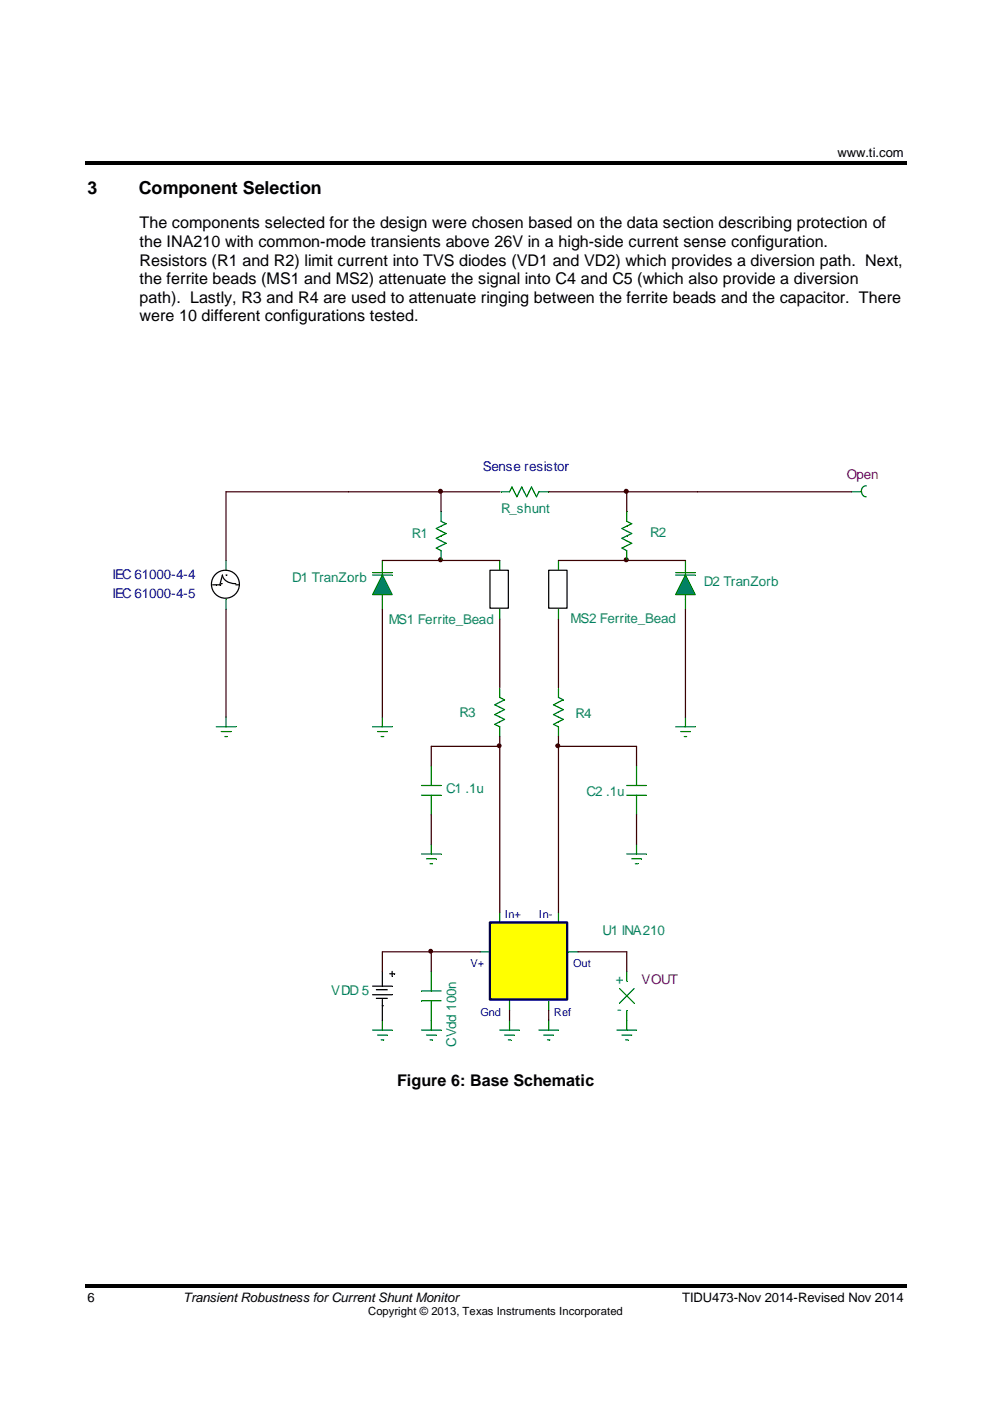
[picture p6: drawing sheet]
<svg xmlns="http://www.w3.org/2000/svg" width="210mm" height="297mm" viewBox="0 0 210 297" stroke-linecap="round" stroke-linejoin="round" font-family="sans-serif">
<path d="M18.1 34.2h55.8v.7h-55.8zM18.1 272.3h55.8v.8h-55.8z" fill="#000"/>
<path d="M47.9 152v2.1" fill="none" stroke="#008000" stroke-width=".26"/>
<path d="M45.8 154.1h4.2" fill="none" stroke="#008000" stroke-width=".26"/>
<path d="M46.9 155.1h2.1" fill="none" stroke="#008000" stroke-width=".26"/>
<path d="M47.7 156.2h.5" fill="none" stroke="#008000" stroke-width=".26"/>
<path d="M47.9 118.8v2.1" fill="none" stroke="#008000" stroke-width=".26"/>
<path d="M47.9 127.1v2.1" fill="none" stroke="#008000" stroke-width=".26"/>
<g fill="none" stroke="#000" stroke-width=".26">
<path d="M45.1 124h1.5M46.6 124h.1M46.9 123.7h.1M47.9 121.9h.1M50 123.7a2.68 2.68 0 0 1-2.8-1.8l-.6 2.1M50 124h.8"/>
<circle cx="47.8" cy="123.9" r="2.97"/>
</g>
<path d="M73.9 34.2h73.9v.7h-73.9zM73.9 272.3h73.9v.8h-73.9z" fill="#000"/>
<path d="M74 104.3h-26.1v14.5M47.9 129.2v22.8" fill="none" stroke="#3c0000" stroke-width=".26"/>
<circle cx="91.3" cy="201.7" r=".38" fill="#3c0000"/>
<circle cx="91.3" cy="201.7" r=".38" fill="none" stroke="#3c0000" stroke-width=".26"/>
<circle cx="93.4" cy="104.2" r=".39" fill="#3c0000"/>
<circle cx="93.4" cy="104.2" r=".39" fill="none" stroke="#3c0000" stroke-width=".26"/>
<circle cx="93.4" cy="118.7" r=".39" fill="#3c0000"/>
<circle cx="93.4" cy="118.7" r=".39" fill="none" stroke="#3c0000" stroke-width=".26"/>
<circle cx="105.8" cy="158.1" r=".38" fill="#3c0000"/>
<circle cx="105.8" cy="158.1" r=".38" fill="none" stroke="#3c0000" stroke-width=".26"/>
<circle cx="118.3" cy="158.1" r=".39" fill="#3c0000"/>
<circle cx="118.3" cy="158.1" r=".39" fill="none" stroke="#3c0000" stroke-width=".26"/>
<circle cx="132.8" cy="104.2" r=".4" fill="#3c0000"/>
<circle cx="132.8" cy="104.2" r=".4" fill="none" stroke="#3c0000" stroke-width=".26"/>
<circle cx="132.8" cy="118.7" r=".41" fill="#3c0000"/>
<circle cx="132.8" cy="118.7" r=".41" fill="none" stroke="#3c0000" stroke-width=".26"/>
<path d="M135 179v2.1" fill="none" stroke="#008000" stroke-width=".26"/>
<path d="M132.9 181.1h4.1" fill="none" stroke="#008000" stroke-width=".26"/>
<path d="M133.9 182.1h2.1" fill="none" stroke="#008000" stroke-width=".26"/>
<path d="M134.7 183.1h.5" fill="none" stroke="#008000" stroke-width=".26"/>
<path d="M91.4 179v2.1" fill="none" stroke="#008000" stroke-width=".26"/>
<path d="M89.4 181.1h4.1" fill="none" stroke="#008000" stroke-width=".26"/>
<path d="M90.4 182.1h2.1" fill="none" stroke="#008000" stroke-width=".26"/>
<path d="M91.2 183.1h.5" fill="none" stroke="#008000" stroke-width=".26"/>
<path d="M145.3 152v2.1" fill="none" stroke="#008000" stroke-width=".26"/>
<path d="M143.3 154.1h4.1" fill="none" stroke="#008000" stroke-width=".26"/>
<path d="M144.3 155.1h2.1" fill="none" stroke="#008000" stroke-width=".26"/>
<path d="M145.1 156.2h.5" fill="none" stroke="#008000" stroke-width=".26"/>
<path d="M81.1 152v2.1" fill="none" stroke="#008000" stroke-width=".26"/>
<path d="M79 154.1h4.1" fill="none" stroke="#008000" stroke-width=".26"/>
<path d="M80.1 155.1h2" fill="none" stroke="#008000" stroke-width=".26"/>
<path d="M80.8 156.2h.6" fill="none" stroke="#008000" stroke-width=".26"/>
<path d="M91.4 216.3v2.1" fill="none" stroke="#008000" stroke-width=".26"/>
<path d="M89.4 218.4h4.1" fill="none" stroke="#008000" stroke-width=".26"/>
<path d="M90.4 219.5h2.1" fill="none" stroke="#008000" stroke-width=".26"/>
<path d="M91.2 220.5h.5" fill="none" stroke="#008000" stroke-width=".26"/>
<path d="M132.9 216.3v2.1" fill="none" stroke="#008000" stroke-width=".26"/>
<path d="M130.8 218.4h4.2" fill="none" stroke="#008000" stroke-width=".26"/>
<path d="M131.9 219.5h2" fill="none" stroke="#008000" stroke-width=".26"/>
<path d="M132.6 220.5h.6" fill="none" stroke="#008000" stroke-width=".26"/>
<path d="M116.3 216.3v2.1" fill="none" stroke="#008000" stroke-width=".26"/>
<path d="M114.3 218.4h4.1" fill="none" stroke="#008000" stroke-width=".26"/>
<path d="M115.3 219.5h2" fill="none" stroke="#008000" stroke-width=".26"/>
<path d="M116.1 220.5h.5" fill="none" stroke="#008000" stroke-width=".26"/>
<path d="M108 216.3v2.1" fill="none" stroke="#008000" stroke-width=".26"/>
<path d="M106 218.4h4.1" fill="none" stroke="#008000" stroke-width=".26"/>
<path d="M107 219.5h2.1" fill="none" stroke="#008000" stroke-width=".26"/>
<path d="M107.8 220.5h.5" fill="none" stroke="#008000" stroke-width=".26"/>
<path d="M81.1 216.3v2.1" fill="none" stroke="#008000" stroke-width=".26"/>
<path d="M79 218.4h4.1" fill="none" stroke="#008000" stroke-width=".26"/>
<path d="M80.1 219.5h2" fill="none" stroke="#008000" stroke-width=".26"/>
<path d="M80.8 220.5h.6" fill="none" stroke="#008000" stroke-width=".26"/>
<path d="M145.3 127.1v2.1" fill="none" stroke="#008000" stroke-width=".26"/>
<path d="M145.3 118.8v2.1" fill="none" stroke="#008000" stroke-width=".26"/>
<path d="M145.3 120.9v6.2" fill="none" stroke="#008000" stroke-width=".26"/>
<path d="M145.3 121.9l2.1 4.2h-4.1z" fill="#008080"/>
<path d="M143.3 121.9h4.1M145.3 121.9l2.1 4.2h-4.1z" fill="none" stroke="#008000" stroke-width=".26"/>
<path d="M143.3 121.4h4.1" fill="none" stroke="#008000" stroke-width=".26"/>
<path d="M81.1 127.1v2.1" fill="none" stroke="#008000" stroke-width=".26"/>
<path d="M81.1 118.8v2.1" fill="none" stroke="#008000" stroke-width=".26"/>
<path d="M81.1 120.9v6.2" fill="none" stroke="#008000" stroke-width=".26"/>
<path d="M81.1 121.9l2 4.2h-4.1z" fill="#008080"/>
<path d="M79 121.9h4.1M81.1 121.9l2 4.2h-4.1z" fill="none" stroke="#008000" stroke-width=".26"/>
<path d="M79 121.4h4.1" fill="none" stroke="#008000" stroke-width=".26"/>
<path d="M135 168.6v4.2" fill="none" stroke="#008000" stroke-width=".26"/>
<path d="M135 162.4v4.1" fill="none" stroke="#008000" stroke-width=".26"/>
<path d="M132.9 168.6h4.1" fill="none" stroke="#008000" stroke-width=".26"/>
<path d="M132.9 166.5h4.1" fill="none" stroke="#008000" stroke-width=".26"/>
<path d="M91.4 168.6v4.2" fill="none" stroke="#008000" stroke-width=".26"/>
<path d="M91.4 162.4v4.1" fill="none" stroke="#008000" stroke-width=".26"/>
<path d="M89.4 168.6h4.1" fill="none" stroke="#008000" stroke-width=".26"/>
<path d="M89.4 166.5h4.1" fill="none" stroke="#008000" stroke-width=".26"/>
<path d="M118.4 146.1v1.8" fill="none" stroke="#008000" stroke-width=".26"/>
<path d="M118.4 154.1v2.1" fill="none" stroke="#008000" stroke-width=".26"/>
<path d="M117.3 149.4l1.1 .5" fill="none" stroke="#008000" stroke-width=".26"/>
<path d="M118.4 148.9l-1.1 .5" fill="none" stroke="#008000" stroke-width=".26"/>
<path d="M118.4 149.9l1 .6" fill="none" stroke="#008000" stroke-width=".26"/>
<path d="M119.4 150.5l-1 .5" fill="none" stroke="#008000" stroke-width=".26"/>
<path d="M117.3 151.5l1.1 .5" fill="none" stroke="#008000" stroke-width=".26"/>
<path d="M118.4 151l-1.1 .5" fill="none" stroke="#008000" stroke-width=".26"/>
<path d="M118.4 147.9l1 .5" fill="none" stroke="#008000" stroke-width=".26"/>
<path d="M119.4 148.4l-1 .5" fill="none" stroke="#008000" stroke-width=".26"/>
<path d="M118.4 152l1 .5" fill="none" stroke="#008000" stroke-width=".26"/>
<path d="M119.4 152.5l-1 .5" fill="none" stroke="#008000" stroke-width=".26"/>
<path d="M117.3 153.6l1.1 .5" fill="none" stroke="#008000" stroke-width=".26"/>
<path d="M118.4 153l-1.1 .6" fill="none" stroke="#008000" stroke-width=".26"/>
<path d="M106 146.1v1.8" fill="none" stroke="#008000" stroke-width=".26"/>
<path d="M106 154.1v2.1" fill="none" stroke="#008000" stroke-width=".26"/>
<path d="M104.9 149.4l1.1 .5" fill="none" stroke="#008000" stroke-width=".26"/>
<path d="M106 148.9l-1.1 .5" fill="none" stroke="#008000" stroke-width=".26"/>
<path d="M106 149.9l1 .6" fill="none" stroke="#008000" stroke-width=".26"/>
<path d="M107 150.5l-1 .5" fill="none" stroke="#008000" stroke-width=".26"/>
<path d="M104.9 151.5l1.1 .5" fill="none" stroke="#008000" stroke-width=".26"/>
<path d="M106 151l-1.1 .5" fill="none" stroke="#008000" stroke-width=".26"/>
<path d="M106 147.9l1 .5" fill="none" stroke="#008000" stroke-width=".26"/>
<path d="M107 148.4l-1 .5" fill="none" stroke="#008000" stroke-width=".26"/>
<path d="M106 152l1 .5" fill="none" stroke="#008000" stroke-width=".26"/>
<path d="M107 152.5l-1 .5" fill="none" stroke="#008000" stroke-width=".26"/>
<path d="M104.9 153.6l1.1 .5" fill="none" stroke="#008000" stroke-width=".26"/>
<path d="M106 153l-1.1 .6" fill="none" stroke="#008000" stroke-width=".26"/>
<path d="M118.4 118.8v2.1" fill="none" stroke="#008000" stroke-width=".26"/>
<path d="M118.4 129.2v2.1" fill="none" stroke="#008000" stroke-width=".26"/>
<path d="M116.3 120.9h3.9v8h-3.9z" fill-rule="evenodd" fill="#fff"/>
<path d="M116.3 120.9h3.9v8h-3.9z" fill="none" stroke="#000" stroke-width=".26"/>
<path d="M106 118.8v2.1" fill="none" stroke="#008000" stroke-width=".26"/>
<path d="M106 129.2v2.1" fill="none" stroke="#008000" stroke-width=".26"/>
<path d="M103.9 120.9h3.9v8h-3.9z" fill-rule="evenodd" fill="#fff"/>
<path d="M103.9 120.9h3.9v8h-3.9z" fill="none" stroke="#000" stroke-width=".26"/>
<path d="M132.9 116.8v1.7" fill="none" stroke="#008000" stroke-width=".26"/>
<path d="M132.9 108.5v2" fill="none" stroke="#008000" stroke-width=".26"/>
<path d="M132.9 114.7l1 .5" fill="none" stroke="#008000" stroke-width=".26"/>
<path d="M133.9 115.2l-1 .5" fill="none" stroke="#008000" stroke-width=".26"/>
<path d="M131.9 114.1l1 .6" fill="none" stroke="#008000" stroke-width=".26"/>
<path d="M132.9 113.6l-1 .5" fill="none" stroke="#008000" stroke-width=".26"/>
<path d="M132.9 112.6l1 .5" fill="none" stroke="#008000" stroke-width=".26"/>
<path d="M133.9 113.1l-1 .5" fill="none" stroke="#008000" stroke-width=".26"/>
<path d="M131.9 116.2l1 .6" fill="none" stroke="#008000" stroke-width=".26"/>
<path d="M132.9 115.7l-1 .5" fill="none" stroke="#008000" stroke-width=".26"/>
<path d="M131.9 112.1l1 .5" fill="none" stroke="#008000" stroke-width=".26"/>
<path d="M132.9 111.5l-1 .6" fill="none" stroke="#008000" stroke-width=".26"/>
<path d="M132.9 110.5l1 .5" fill="none" stroke="#008000" stroke-width=".26"/>
<path d="M133.9 111l-1 .5" fill="none" stroke="#008000" stroke-width=".26"/>
<path d="M93.5 116.8v1.7" fill="none" stroke="#008000" stroke-width=".26"/>
<path d="M93.5 108.5v2" fill="none" stroke="#008000" stroke-width=".26"/>
<path d="M93.5 114.7l1.1 .5" fill="none" stroke="#008000" stroke-width=".26"/>
<path d="M94.6 115.2l-1.1 .5" fill="none" stroke="#008000" stroke-width=".26"/>
<path d="M92.5 114.1l1 .6" fill="none" stroke="#008000" stroke-width=".26"/>
<path d="M93.5 113.6l-1 .5" fill="none" stroke="#008000" stroke-width=".26"/>
<path d="M93.5 112.6l1.1 .5" fill="none" stroke="#008000" stroke-width=".26"/>
<path d="M94.6 113.1l-1.1 .5" fill="none" stroke="#008000" stroke-width=".26"/>
<path d="M92.5 116.2l1 .6" fill="none" stroke="#008000" stroke-width=".26"/>
<path d="M93.5 115.7l-1 .5" fill="none" stroke="#008000" stroke-width=".26"/>
<path d="M92.5 112.1l1 .5" fill="none" stroke="#008000" stroke-width=".26"/>
<path d="M93.5 111.5l-1 .6" fill="none" stroke="#008000" stroke-width=".26"/>
<path d="M93.5 110.5l1.1 .5" fill="none" stroke="#008000" stroke-width=".26"/>
<path d="M94.6 111l-1.1 .5" fill="none" stroke="#008000" stroke-width=".26"/>
<path d="M106 193.5v2.1" fill="none" stroke="#008000" stroke-width=".26"/>
<path d="M118.4 193.5v2.1" fill="none" stroke="#008000" stroke-width=".26"/>
<path d="M101.8 201.8h2.1" fill="none" stroke="#008000" stroke-width=".26"/>
<path d="M108 212.2v2" fill="none" stroke="#008000" stroke-width=".26"/>
<path d="M120.5 201.8h2.1" fill="none" stroke="#008000" stroke-width=".26"/>
<path d="M116.3 212.2v2" fill="none" stroke="#008000" stroke-width=".26"/>
<path d="M103.9 195.6h16.3v16.3h-16.3z" fill-rule="evenodd" fill="#ff0"/>
<path d="M103.9 195.6h16.3v16.3h-16.3z" fill="none" stroke="#000080" stroke-width=".52"/>
<path d="M91.4 206v4.1" fill="none" stroke="#008000" stroke-width=".26"/>
<path d="M91.4 212.2v4.1" fill="none" stroke="#008000" stroke-width=".26"/>
<path d="M89.4 210.1h4.1" fill="none" stroke="#008000" stroke-width=".26"/>
<path d="M89.4 212.2h4.1" fill="none" stroke="#008000" stroke-width=".26"/>
<path d="M132.9 206v2" fill="none" stroke="#008000" stroke-width=".26"/>
<path d="M132.9 214.2v2.1" fill="none" stroke="#008000" stroke-width=".26"/>
<path d="M131.4 209.6l3.1 3.1" fill="none" stroke="#008000" stroke-width=".26"/>
<path d="M134.5 209.6l-3.1 3.1" fill="none" stroke="#008000" stroke-width=".26"/>
<path d="M106.2 104.3h1.8" fill="none" stroke="#008000" stroke-width=".26"/>
<path d="M114.3 104.3h2" fill="none" stroke="#008000" stroke-width=".26"/>
<path d="M110.1 104.3l-.5 1" fill="none" stroke="#008000" stroke-width=".26"/>
<path d="M109.1 104.3l.5 1" fill="none" stroke="#008000" stroke-width=".26"/>
<path d="M110.6 103.3l-.5 1" fill="none" stroke="#008000" stroke-width=".26"/>
<path d="M110.6 103.3l.5 1" fill="none" stroke="#008000" stroke-width=".26"/>
<path d="M112.2 104.3l-.5 1" fill="none" stroke="#008000" stroke-width=".26"/>
<path d="M111.1 104.3l.6 1" fill="none" stroke="#008000" stroke-width=".26"/>
<path d="M108.5 103.3l-.5 1" fill="none" stroke="#008000" stroke-width=".26"/>
<path d="M108.5 103.3l.6 1" fill="none" stroke="#008000" stroke-width=".26"/>
<path d="M112.7 103.3l-.5 1" fill="none" stroke="#008000" stroke-width=".26"/>
<path d="M112.7 103.3l.5 1" fill="none" stroke="#008000" stroke-width=".26"/>
<path d="M114.3 104.3l-.6 1" fill="none" stroke="#008000" stroke-width=".26"/>
<path d="M113.2 104.3l.5 1" fill="none" stroke="#008000" stroke-width=".26"/>
<path d="M79 209.1h4.1M79 210.9h4.1M79.8 209.8h2.3zM79.8 211.7h2.3zM81.1 213.2h.1M81.1 206v3.1M81.1 211.9v4.4M82.6 206.5h1.1M83.1 206v1" fill="none" stroke="#000" stroke-width=".26"/>
<path d="M79.8 209.8h2.3M79.8 211.7h2.3" fill="none" stroke="#000" stroke-width=".21"/>
<g fill="none" stroke="#3c0000" stroke-width=".26">
<path d="M73.9 104.3h32.1M81.1 118.8h24.9M93.5 104.3h.1M93.5 104.3v4.2M116.3 104.3h31.5M118.4 118.8h26.9M132.9 104.3v4.2M81.1 129.2v22.8M106 131.3v14.5M118.4 131.3v14.5M145.3 129.2v22.8M106 158.2h-14.6v4.2"/>
<path d="M106 156.2v37.3M118.4 158.2h16.6v4.2M118.4 156.2v37.3M91.4 172.8v6.2M135 172.8v6.2M91.4 201.8v4.2M101.8 201.8h-20.7v4.2M108 214.2v2.1M116.3 214.2v2.1M122.6 201.8h10.3v4.2"/>
</g>
<path d="M101.3 97.3h22.3v4.1h-22.3z" fill-rule="evenodd" fill="#fff"/>
<path d="M101.3 97.3h22.3v4.1h-22.3z" fill="none" stroke="#fff" stroke-width=".26"/>
<path d="M147.8 34.2h44.3v.7h-44.3zM147.8 272.3h44.3v.8h-44.3z" fill="#000"/>
<path d="M180.6 104.3h2" fill="none" stroke="#008000" stroke-width=".26"/>
<path d="M183.7 103a1.17 1.17 0 0 0-1.1 1.1 1.17 1.17 0 0 0 1 1.2" fill="none" stroke="#008000" stroke-width=".26"/>
<path d="M147.7 104.3h32.9" fill="none" stroke="#3c0000" stroke-width=".26"/>
<g font-size="3.8">
<text x="18.6" y="41.1">3</text>
<text x="29.4" y="41.1">Component Selection</text>
</g>
<g font-size="3.4">
<text x="29.6" y="48.4">The components selected for the design were chosen based on the data section describing protection of</text>
<text x="29.6" y="52.4">the INA210 with common-mode transients above 26V in a high side current sense configuration.</text>
<text x="69.1" y="52.4">mode transients above 26V in a high-side current sense configuration.</text>
<text x="29.6" y="56.3">Resistors (R1 and R2) limit current into TVS diodes (VD1 and VD2) which provides a diversion path. Next,</text>
<text x="62.4" y="56.3">) limit current into</text>
<text x="126.1" y="56.3">D2) which provides a diversion path. Next,</text>
<text x="29.6" y="60.3">the ferrite beads (MS1 and MS2) attenuate the signal into C4 and C5 (which also provide a diversion</text>
<text x="29.6" y="64.2">path). Lastly, R3 and R4 are used to attenuate ringing between the ferrite beads and the capacitor.</text>
<text x="29.6" y="64.2">path). Lastly, R3 and R4 are used to attenuate ringing between the ferrite beads and the capacitor. There</text>
<text x="71.2" y="60.3">MS</text>
<text x="135.1" y="60.3">(which also provide a diversion</text>
<text x="29.6" y="68.2">were 10 different configurations tested.</text>
<text x="42.8" y="68.2">different configurations tested.</text>
<text x="84.2" y="230.3">Figure 6: Base Schematic</text>
</g>
<g font-size="2.9" fill="#00f">
<text x="102.4" y="99.9">Sense resistor</text>
<text x="23.8" y="122.7">IEC 61000-4-4</text>
<text x="23.8" y="126.8">IEC 61000-4-5</text>
</g>
<g font-size="2.9" fill="#800080">
<text x="179.5" y="101.6">Open</text>
<text x="136" y="208.5">VOUT</text>
</g>
<g font-size="2.9" fill="#008080">
<text x="106.3" y="108.7">R_shunt</text>
<text x="137.8" y="113.8">R2</text>
<text x="87.3" y="114.1">R1</text>
<text x="61.9" y="123.4">D1 TranZorb</text>
<text x="149.2" y="124.2">D2 TranZorb</text>
<text x="121" y="132">MS2 Ferrite_Bead</text>
<text x="82.4" y="132.2">MS1 Ferrite_Bead</text>
<text x="97.4" y="152">R3</text>
<text x="122" y="152.2">R4</text>
<text x="94.6" y="168.1">C1 .1u</text>
<text x="124.4" y="168.8">C2 .1u</text>
<text x="127.7" y="198.2">U1 INA210</text>
<text x="130.6" y="208.5">+</text>
<text x="70.2" y="210.9">VDD 5</text>
<text x="130.9" y="215">-</text>
<text x="96.7" y="222" transform="rotate(-90 96.7 222)">CVdd 100n</text>
</g>
<g font-size="2.8">
<text x="177.5" y="33.3">www.ti.com</text>
<text x="18.6" y="276">6</text>
<text x="38.8" y="276">Transient Robustness for Current Shunt Monitor</text>
<text x="144.6" y="276">TIDU473</text>
<text x="144.6" y="276">TIDU473-Nov 2014-Revised Nov 2014</text>
</g>
<text font-size="2.4" x="78.1" y="278.8">Copyright © 2013, Texas Instruments Incorporated</text>
<g font-size="2.3" fill="#00f">
<text x="107" y="194.6">In+</text>
<text x="114.3" y="194.6">In-</text>
<text x="99.8" y="205">V+</text>
<text x="121.5" y="205">Out</text>
<text x="101.9" y="215.4">Gnd</text>
<text x="117.4" y="215.4">Ref</text>
</g>
</svg>
